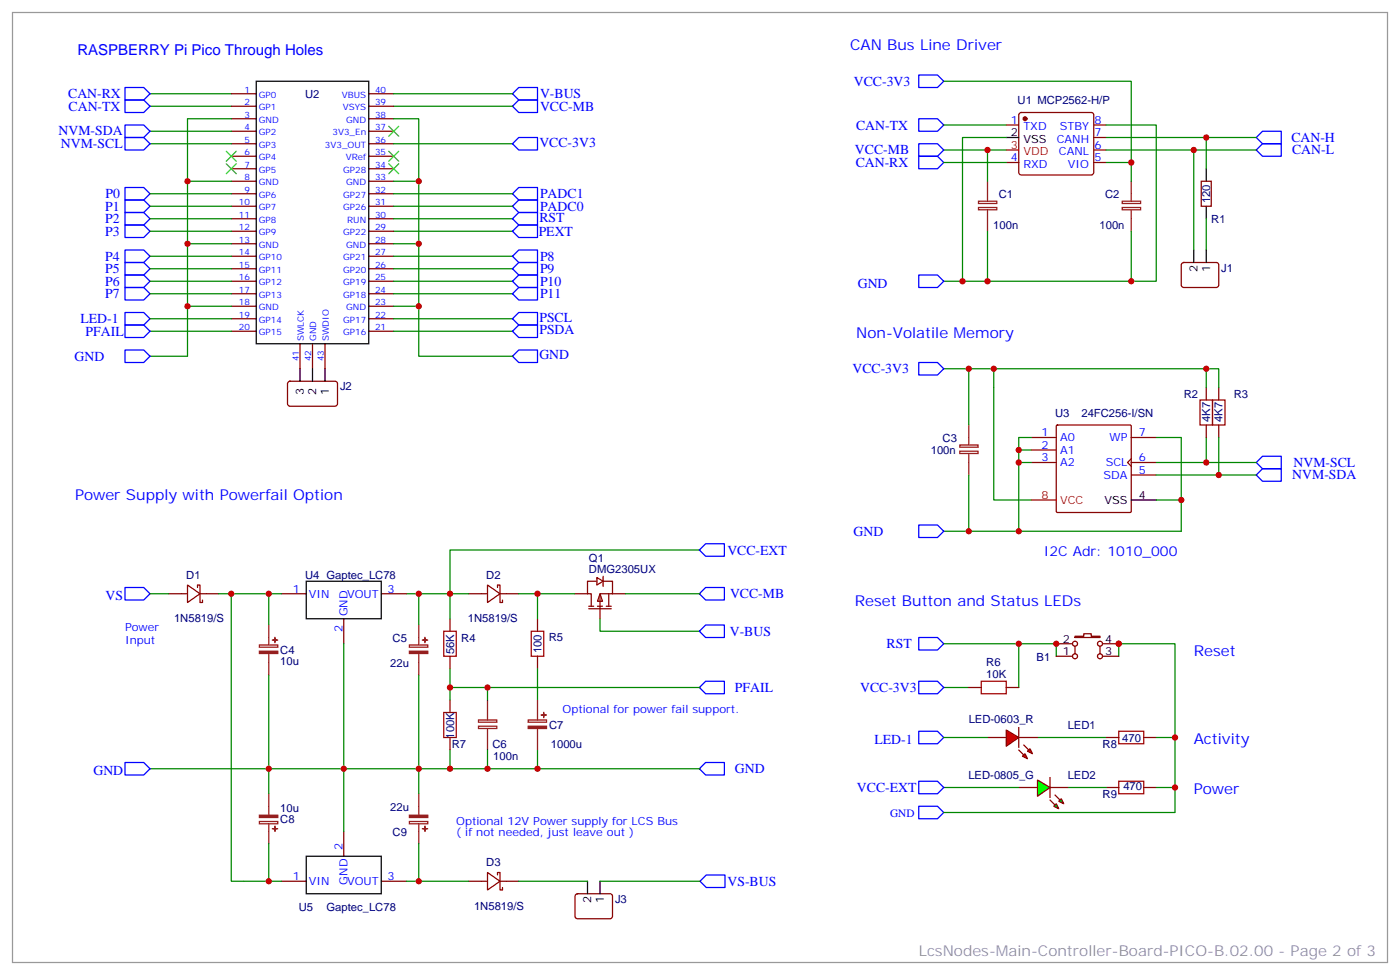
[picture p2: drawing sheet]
<svg xmlns="http://www.w3.org/2000/svg" width="395mm" height="275mm" viewBox="0 0 395 275" stroke-linecap="round" stroke-linejoin="round" font-family="sans-serif">
<path d="M42.3 30h23M42.3 26.5h23M111.1 30h33.5M169.3 174.6v3.6h28.3M176.4 167.6h21.2" fill="none" stroke="#008700" stroke-width=".35"/>
<path d="M35.3 28.2h5.3l1.7 1.8-1.7 1.7h-5.3zM35.3 24.7h5.3l1.7 1.8-1.7 1.7h-5.3zM144.6 30l1.8-1.8h5.3v3.5h-5.3zM199.1 165.8h5.3v3.5h-5.3l-1.7-1.7zM199.1 176.4h5.3v3.5h-5.3l-1.7-1.7z" fill="none" stroke="#00f" stroke-width=".35"/>
<path d="M170.2 162.6v2.9" fill="none" stroke="#870000" stroke-width=".35"/>
<path d="M168.5 163l1.7 1-1.7 1.1z" fill="#fff" stroke="#870000" stroke-width=".35"/>
<g fill="none" stroke="#870000" stroke-width=".35">
<path d="M47.6 167.6h5.3M52.9 165.1l3.5 2.5-3.5 2.4zM55.7 165.8v-.7h.7v4.9h.7v-.7M56.4 167.6h5.3M79.4 167.6h7M97 174.6v7.1M107.6 167.6h7.1M127 174.6v3.6M132.3 167.6h5.3M137.6 165.1l3.5 2.5-3.5 2.4zM140.4 165.8v-.7h.7v4.9h.7v-.7M141.1 167.6h5.3"/>
<path d="M151.7 174.6v3.6M162.3 167.6h3.5M166.2 171.1h1.4M166.2 171.8h6.3M168.3 164h-2.5v3.6h1.1v3.5M168.6 171.1h1.4M169.3 167.6l.7 2.1h-1.4zM170.4 164h2.5v3.6h-3.6v7M171.1 171.1h1.4M171.8 167.6v3.5M172.9 167.6h3.5M127 185.2v3.5"/>
<path d="M127 197.6v3.5M151.7 185.2v3.5M273.4 194h3.5M284 194h3.5M127 208.1v3.6M312.2 208.1h3.5M322.8 208.1h3.5"/>
</g>
<path d="M199.1 153.5h5.3v3.5h-5.3l-1.7-1.8zM35.3 165.8h5.3l1.7 1.8-1.7 1.7h-5.3zM259.3 179.9h5.3l1.7 1.8-1.7 1.7h-5.3zM199.1 192.3h5.3v3.5h-5.3l-1.7-1.8zM259.3 192.3h5.3l1.7 1.7-1.7 1.8h-5.3zM199.1 215.2h5.3v3.5h-5.3l-1.7-1.7zM259.3 206.4h5.3l1.7 1.7-1.7 1.8h-5.3zM259.3 227.5h5.3l1.7 1.8-1.7 1.8h-5.3z" fill="none" stroke="#00f" stroke-width=".35"/>
<g fill="none" stroke="#008700" stroke-width=".35">
<path d="M197.6 155.2h-70.6v12.4M61.7 167.6h17.7M75.8 167.6v8.8M114.7 167.6h3.5M127 167.6h-8.8v8.8M127 167.6h5.3M127 167.6v7M146.4 167.6h15.9M151.7 167.6v7M75.8 190.5v26.5M97 181.7v35.3M118.2 190.5v26.5"/>
<path d="M127 188.7v8.9M127 194h70.6M137.6 194v3.6M151.7 188.7v8.9M266.3 181.7h31.8v3.5M266.3 194h7.1M287.5 181.7v12.3M315.7 185.2v-3.5h15.9v47.6h-65.3M42.3 217h155.3M127 211.7v5.3M137.6 211.7v5.3M151.7 211.7v5.3"/>
<path d="M292.8 208.1h19.4"/>
</g>
<path d="M86.4 164h21.2v10.6h-21.2z" fill="none" stroke="#000" stroke-width=".35"/>
<path d="M125.2 178.2h3.6v7h-3.6zM149.9 178.2h3.6v7h-3.6zM276.9 192.3h7.1v3.5h-7.1zM125.2 201.1h3.6v7h-3.6zM315.7 206.4h7.1v3.5h-7.1z" fill="none" stroke="#a10000" stroke-width=".35"/>
<path d="M75.8 176.4v5.6M118.2 176.4v5.6M73.2 182h5.2v.7h-5.2zM75.8 184.5v6M115.5 182h5.2v.7h-5.2zM118.2 184.5v6M137.6 197.6v5.6M135 205h5.2v.6h-5.2zM135 203.2h5.2v.6h-5.2zM137.6 205.7v6" fill="none" stroke="#8c2424" stroke-width=".35"/>
<g fill="#8c2424" stroke="#8c2424" stroke-width=".35">
<path d="M73.2 183.8h5.2v.6h-5.2z"/>
<path d="M76.9 180.6l1.4 .1z"/>
<path d="M77.6 179.9v1.4z"/>
<path d="M115.5 183.8h5.2v.6h-5.2z"/>
<path d="M119.2 180.6l1.4 .1z"/>
<path d="M119.9 179.9v1.4z"/>
</g>
<g fill="#f00" stroke="#870000" stroke-width=".35">
<path d="M284 206l3.5 2.1-3.5 2.5z"/>
<path d="M287.5 205.3v5.7z"/>
</g>
<g fill="#870000" stroke="#870000" stroke-width=".35">
<path d="M287.5 211.7l1.4 1.4z"/>
<path d="M288.9 210.3l1.4 1.4z"/>
</g>
<g fill="#f00" stroke="#870000" stroke-width=".35">
<path d="M288.6 213.4l.7-.7 .7 1.4z"/>
<path d="M290 212l.7-.7 .7 1.4z"/>
</g>
<g fill="none" stroke="#870000" stroke-width=".35">
<path d="M65.3 26.5h7M65.3 30h7M65.3 33.5h7M65.3 37h7M104.1 26.5h7M104.1 30h7M104.1 33.5h7M104.1 37h7M284 35.3h3.5M287.7 32l.5-.3h19.8l.5 .3 .2 .5v16.2l-.3 .5-.4 .2h-19.8l-.5-.2-.2-.5v-16.2zM308.7 35.3h3.5M308.7 38.8h3.5"/>
<path d="M65.3 40.6h7M65.3 44.1h7M65.3 47.6h7M65.3 51.2h7M65.3 54.7h7M65.3 58.2h7M104.1 40.6h7M104.1 44.1h7M104.1 47.6h7M104.1 51.2h7M104.1 54.7h7M104.1 58.2h7"/>
<path d="M284 45.9h3.5M308.7 45.9h3.5M308.7 42.3h3.5M339 51.2h2.8v7h-2.8zM65.3 61.7h7M65.3 65.3h7M65.3 68.8h7M65.3 72.3h7M65.3 75.8h7M65.3 79.4h7M104.1 61.7h7M104.1 65.3h7"/>
<path d="M104.1 68.8h7M104.1 72.3h7M104.1 75.8h7M104.1 79.4h7M333.6 74.3l.5-.2h9.4l.5 .7-.1 5.9-.6 .4h-9.5l-.4-.7v-5.6zM65.3 82.9h7M65.3 86.4h7M65.3 90h7M65.3 93.5h7M84.7 97v7.1M88.2 97v7.1M91.7 97v7.1"/>
<path d="M104.1 82.9h7M104.1 86.4h7M104.1 90h7M104.1 93.5h7M81.4 107.8l.4-.2 13 .1 .4 .6v5.9l-.7 .5-12.9-.1-.5-.7v-5.6zM340.4 109.4v3.5M340.4 119.9v3.6M344 109.4v3.5M344 119.9v3.6M291 123.5h7.1M291 130.5h7.1M291 127h7.1"/>
<path d="M298.2 120.1l.2-.2h20.5l.3 .2 .1 24.2-.2 .3h-20.7l-.3-.2zM319.3 129.5l-1.1 1 1.1 1.1M319.3 123.5h7M319.3 134.1h7M319.3 130.5h7M303.4 179.6h2.5v-.7h2.1v.7h2.4v.3h-7zM298.1 185.2h4.6M298.1 181.7h4.6M303.4 182.4v2.1M310.4 182.4v2.1M311.1 185.2h4.6M311.1 181.7h4.6"/>
<path d="M278.7 208.1h5.3M287.5 208.1h5.3M97 234.6v7.1M287.5 222.2h5.3M296.3 222.2h5.3M79.4 248.7h7M107.6 248.7h7.1M132.3 248.7h5.3M137.6 246.2l3.5 2.5-3.5 2.5zM140.4 246.9v-.7h.7v5h.7v-.7M141.1 248.7h5.3M162.5 252.4l.5-.2 9.4 .1 .5 .6-.1 6-.6 .4-9.5-.1-.4-.6v-5.7z"/>
<circle cx="303.4" cy="185.2" r=".71"/>
<circle cx="303.4" cy="181.7" r=".71"/>
<circle cx="310.4" cy="185.2" r=".71"/>
<circle cx="310.4" cy="181.7" r=".71"/>
</g>
<g fill="none" stroke="#008700" stroke-width=".35">
<path d="M42.3 37h23M65.3 33.5h-12.4v17.7M111.1 33.5h7.1v17.7M111.1 26.5h33.5M266.3 22.9h53v23h-7.1M266.3 35.3h17.7M284 38.8h-12.4v40.6h-5.3M312.2 35.3h14.1v44.1h-54.7M312.2 38.8h42.3M340.4 38.8v8.8M42.3 40.6h23M65.3 51.2h-12.4v49.3h-10.6"/>
<path d="M111.1 51.2h7.1v49.3h26.4M111.1 40.6h33.5M111.1 54.7h33.5M111.1 58.2h33.5M266.3 45.9h17.7M266.3 42.3h17.7M278.7 42.3v8.9M312.2 42.3h42.3M319.3 45.9v5.3M336.9 42.3v28.3M111.1 65.3h33.5M111.1 79.4h33.5"/>
<path d="M111.1 75.8h33.5M111.1 72.3h33.5M111.1 61.7h33.5M111.1 68.8h7.1M278.7 65.3v14.1M319.3 65.3v14.1M340.4 61.7v8.9M42.3 93.5h23M42.3 90h23M52.9 86.4h12.4M111.1 93.5h33.5M111.1 90h33.5"/>
<path d="M111.1 82.9h33.5M111.1 86.4h7.1M266.3 104.1h14.2v37h10.5M273.4 104.1v15.8M280.5 104.1h59.9v5.3M340.4 104.1h3.6v5.3M273.4 134.1v15.8M287.5 127h3.5M287.5 130.5h3.5M291 123.5h-3.5v26.4M326.3 123.5h7.1v26.4h-67.1M326.3 130.5h28.2"/>
<path d="M326.3 134.1h28.2M340.4 123.5v7M344 123.5v10.6M326.3 141.1h7.1M75.8 217v7M97 217v17.6M118.2 217v7M266.3 208.1h12.4M75.8 238.1v10.6M118.2 238.1v10.6M68.8 248.7h10.6M114.7 248.7h17.6"/>
<path d="M146.4 248.7h19.4M169.3 248.7h28.3"/>
</g>
<g fill="none" stroke="#00f" stroke-width=".35">
<path d="M35.3 35.3h5.3l1.7 1.7-1.7 1.8h-5.3zM35.3 38.8h5.3l1.7 1.8-1.7 1.7h-5.3zM144.6 26.5l1.8-1.8h5.3v3.5h-5.3zM259.3 33.5h5.3l1.7 1.8-1.7 1.7h-5.3zM259.3 21.2h5.3l1.7 1.7-1.7 1.8h-5.3zM356.3 37h5.3v3.6h-5.3l-1.8-1.8zM144.6 58.2l1.8-1.8h5.3v3.6h-5.3zM144.6 54.7l1.8-1.8h5.3v3.5h-5.3zM144.6 40.6l1.8-1.8h5.3v3.5h-5.3zM259.3 44.1h5.3l1.7 1.8-1.7 1.7h-5.3zM259.3 40.6h5.3l1.7 1.7-1.7 1.8h-5.3zM354.5 42.3l1.8-1.7h5.3v3.5h-5.3z"/>
<path d="M144.6 79.4l1.8-1.8h5.3v3.5h-5.3zM144.6 75.8l1.8-1.7h5.3v3.5h-5.3zM144.6 72.3l1.8-1.7h5.3v3.5h-5.3zM144.6 61.7l1.8-1.7h5.3v3.5h-5.3zM146.4 63.5h5.3v3.5h-5.3l-1.8-1.7zM259.3 77.6h5.3l1.7 1.8-1.7 1.7h-5.3zM35.3 98.8h5.3l1.7 1.7-1.7 1.8h-5.3zM35.3 88.2h5.3l1.7 1.8-1.7 1.7h-5.3zM144.6 93.5l1.8-1.8h5.3v3.5h-5.3zM144.6 90l1.8-1.8h5.3v3.5h-5.3zM146.4 98.8h5.3v3.5h-5.3l-1.8-1.8zM146.4 81.1h5.3v3.6h-5.3l-1.8-1.8z"/>
<path d="M259.3 102.3h5.3l1.7 1.8-1.7 1.7h-5.3zM354.5 134.1l1.8-1.8h5.3v3.5h-5.3zM354.5 130.5l1.8-1.7h5.3v3.5h-5.3zM259.3 148.2h5.3l1.7 1.7-1.7 1.8h-5.3zM35.3 215.2h5.3l1.7 1.8-1.7 1.7h-5.3zM197.6 248.7l1.7-1.8h5.3v3.6h-5.3z"/>
</g>
<g fill="none" stroke="#000" stroke-width=".35">
<path d="M72.3 22.9h31.8v74.1h-31.8zM284 38.8h3.5M340.4 47.6v3.6M340.4 58.2v3.5M336.9 70.6v3.5M340.4 70.6v3.5M84.7 104.1v3.5M88.2 104.1v3.5M91.7 104.1v3.5M319.3 141.1h7M86.4 241.7h21.2v10.5h-21.2zM165.8 248.7v3.5"/>
<path d="M169.3 248.7v3.5"/>
</g>
<path d="M109.7 35.6l2.8 2.9M112.5 35.6l-2.8 2.9M109.7 42.7l2.8 2.8M109.7 46.2l2.8 2.8M112.5 42.7l-2.8 2.8M112.5 46.2l-2.8 2.8" fill="none" stroke="#3c3" stroke-width=".35"/>
<path d="M284 42.3h3.5M291 141.1h7.1" fill="none" stroke="#f00" stroke-width=".35"/>
<g fill="none" stroke="#8c2424" stroke-width=".35">
<path d="M276.2 58.6h5.1v.6h-5.1zM276.2 56.8h5.1v.6h-5.1zM278.7 51.2v5.6M278.7 59.3v6M316.7 58.6h5.2v.6h-5.2zM316.7 56.8h5.2v.6h-5.2zM319.3 51.2v5.6M319.3 59.3v6M273.4 119.9v5.7M270.9 127.4h5.1v.6h-5.1zM270.9 125.6h5.1v.6h-5.1zM273.4 128.1v6"/>
<path d="M151.7 197.6v5.6M149 203.2h5.2v.6h-5.2zM151.7 205.7v6M73.2 231.8h5.2v.7h-5.2zM75.8 224v6M75.8 232.5v5.6M115.5 231.8h5.2v.7h-5.2zM118.2 224v6M118.2 232.5v5.6"/>
</g>
<path d="M338.7 112.9h3.5v7h-3.5zM342.2 112.9h3.5v7h-3.5z" fill="none" stroke="#a10000" stroke-width=".35"/>
<circle cx="289.3" cy="33.5" r=".53" fill="#870000" stroke="#870000" stroke-width=".35"/>
<g fill="#8c2424" stroke="#8c2424" stroke-width=".35">
<path d="M149 205h5.2v.6h-5.2z"/>
<path d="M152.8 201.8h1.4z"/>
<path d="M153.4 201.1l.1 1.4z"/>
<path d="M115.5 230.1h5.2v.6h-5.2z"/>
<path d="M119.2 233.9h1.4z"/>
<path d="M119.9 233.2v1.4z"/>
<path d="M73.2 230.1h5.2v.6h-5.2z"/>
<path d="M76.9 233.9h1.4z"/>
<path d="M77.6 233.2v1.4z"/>
</g>
<g fill="#0f0" stroke="#870000" stroke-width=".35">
<path d="M298.8 226.1l.7-.7 .7 1.4z"/>
<path d="M297.4 227.5l.7-.7 .7 1.4z"/>
</g>
<g fill="#870000" stroke="#870000" stroke-width=".35">
<path d="M297.7 224.4l1.5 1.4z"/>
<path d="M296.3 225.8l1.4 1.4z"/>
</g>
<path d="M296.3 219.4v5.7z" fill="#f00" stroke="#870000" stroke-width=".35"/>
<path d="M292.8 220.1l3.5 2.1-3.5 2.5z" fill="#0f0" stroke="#870000" stroke-width=".35"/>
<path d="M315.7 220.5h7.1v3.5h-7.1z" fill="none" stroke="#a10000" stroke-width=".35"/>
<path d="M312.2 222.2h3.5M322.8 222.2h3.5" fill="none" stroke="#870000" stroke-width=".35"/>
<g fill="none" stroke="#008700" stroke-width=".35">
<path d="M42.3 58.2h23M42.3 54.7h23M42.3 61.7h23M42.3 79.4h23M42.3 75.8h23M42.3 65.3h23M42.3 72.3h23M52.9 68.8h12.4M42.3 82.9h23M42.3 167.6h5.3M65.3 167.6v81.1h3.5M326.3 208.1h5.3"/>
<path d="M266.3 222.2h21.2M301.6 222.2h10.6M326.3 222.2h5.3"/>
</g>
<path d="M35.3 60h5.3l1.7 1.7-1.7 1.8h-5.3zM35.3 56.4h5.3l1.7 1.8-1.7 1.8h-5.3zM35.3 52.9h5.3l1.7 1.8-1.7 1.7h-5.3zM35.3 77.6h5.3l1.7 1.8-1.7 1.7h-5.3zM35.3 74.1h5.3l1.7 1.7-1.7 1.8h-5.3zM35.3 63.5h5.3l1.7 1.8-1.7 1.7h-5.3zM35.3 70.6h5.3l1.7 1.7-1.7 1.8h-5.3zM35.3 91.7h5.3l1.7 1.8-1.7 1.7h-5.3zM35.3 81.1h5.3l1.7 1.8-1.7 1.8h-5.3zM259.3 220.5h5.3l1.7 1.7-1.7 1.8h-5.3z" fill="none" stroke="#00f" stroke-width=".35"/>
<path d="M63.9 46.2l2.8 2.8M63.9 42.7l2.8 2.8M66.7 46.2l-2.8 2.8M66.7 42.7l-2.8 2.8" fill="none" stroke="#3c3" stroke-width=".35"/>
<path d="M3.5 3.5h388.1v268.1h-388.1z" fill="none" stroke="#999" stroke-width=".35"/>
<g fill="#c00">
<circle cx="118.2" cy="167.6" r=".88"/>
<circle cx="127" cy="167.6" r=".88"/>
<circle cx="118.2" cy="217" r=".88"/>
<circle cx="127" cy="194" r=".88"/>
<circle cx="97" cy="217" r=".88"/>
<circle cx="75.8" cy="167.6" r=".88"/>
<circle cx="151.7" cy="167.6" r=".88"/>
<circle cx="137.6" cy="194" r=".88"/>
<circle cx="75.8" cy="217" r=".88"/>
<circle cx="127" cy="217" r=".88"/>
<circle cx="151.7" cy="217" r=".88"/>
<circle cx="137.6" cy="217" r=".88"/>
<circle cx="287.5" cy="181.7" r=".88"/>
<circle cx="52.9" cy="86.4" r=".88"/>
<circle cx="287.5" cy="127" r=".88"/>
<circle cx="287.5" cy="130.5" r=".88"/>
<circle cx="287.5" cy="149.9" r=".88"/>
<circle cx="273.4" cy="149.9" r=".88"/>
<circle cx="333.4" cy="141.1" r=".88"/>
<circle cx="340.4" cy="130.5" r=".88"/>
<circle cx="273.4" cy="104.1" r=".88"/>
<circle cx="280.5" cy="104.1" r=".88"/>
<circle cx="340.4" cy="104.1" r=".88"/>
<circle cx="344" cy="134.1" r=".88"/>
<circle cx="336.9" cy="42.3" r=".88"/>
<circle cx="340.4" cy="38.8" r=".88"/>
<circle cx="319.3" cy="45.9" r=".88"/>
<circle cx="298.1" cy="181.7" r=".88"/>
<circle cx="315.7" cy="181.7" r=".88"/>
<circle cx="278.7" cy="42.3" r=".88"/>
<circle cx="271.6" cy="79.4" r=".88"/>
<circle cx="319.3" cy="79.4" r=".88"/>
<circle cx="278.7" cy="79.4" r=".88"/>
<circle cx="75.8" cy="248.7" r=".88"/>
<circle cx="118.2" cy="248.7" r=".88"/>
<circle cx="118.2" cy="51.2" r=".88"/>
<circle cx="118.2" cy="68.8" r=".88"/>
<circle cx="118.2" cy="86.4" r=".88"/>
<circle cx="331.6" cy="208.1" r=".88"/>
<circle cx="331.6" cy="222.2" r=".88"/>
<circle cx="65.3" cy="167.6" r=".88"/>
<circle cx="52.9" cy="51.2" r=".88"/>
<circle cx="52.9" cy="68.8" r=".88"/>
</g>
<g font-size="4.2" fill="#00f">
<text x="21.9" y="15.6">RASPBERRY Pi Pico Through Holes</text>
<text x="239.9" y="14.1">CAN Bus Line Driver</text>
<text x="241.7" y="95.2">Non-Volatile Memory</text>
<text x="21.2" y="141.1">Power Supply with Powerfail Option</text>
<text x="241.2" y="171.1">Reset Button and Status LEDs</text>
<text x="336.9" y="185.2">Reset</text>
<text x="336.9" y="209.9">Activity</text>
<text x="336.9" y="224">Power</text>
</g>
<text font-size="4.2" fill="#999" x="259.3" y="269.9">LcsNodes-Main-Controller-Board-PICO-B.02.00 - Page 2 of 3</text>
<g font-size="3.9" fill="#00f">
<text x="19.2" y="27.7">CAN-RX</text>
<text x="152.4" y="27.8">V-BUS</text>
<text x="241" y="24.2">VCC-3V3</text>
<text x="19.4" y="31.3">CAN-TX</text>
<text x="152.4" y="31.3">VCC-MB</text>
<text x="16.5" y="38.2">NVM-SDA</text>
<text x="17.2" y="41.7">NVM-SCL</text>
<text x="152.2" y="41.4">VCC-3V3</text>
<text x="241.6" y="36.6">CAN-TX</text>
<text x="364.5" y="40.1">CAN-H</text>
<text x="241.3" y="43.6">VCC-MB</text>
<text x="241.5" y="47.2">CAN-RX</text>
<text x="364.7" y="43.6">CAN-L</text>
<text x="29.7" y="59.5">P1</text>
<text x="29.8" y="56">P0</text>
<text x="152.4" y="59.4">PADC0</text>
<text x="152.4" y="55.9">PADC1</text>
<text x="29.7" y="63">P2</text>
<text x="152.2" y="62.6">RST</text>
<text x="29.7" y="66.5">P3</text>
<text x="152" y="66.5">PEXT</text>
<text x="29.7" y="77.1">P5</text>
<text x="29.7" y="73.6">P4</text>
<text x="152.4" y="77.1">P9</text>
<text x="152.4" y="73.5">P8</text>
<text x="29.7" y="80.6">P6</text>
<text x="152.4" y="80.6">P10</text>
<text x="242.1" y="81.1">GND</text>
<text x="29.7" y="84.2">P7</text>
<text x="152.4" y="84.1">P11</text>
<text x="22.7" y="91.2">LED-1</text>
<text x="24.2" y="94.7">PFAIL</text>
<text x="152.2" y="94.3">PSDA</text>
<text x="152.2" y="90.8">PSCL</text>
<text x="21" y="101.8">GND</text>
<text x="152.2" y="101.4">GND</text>
<text x="240.6" y="105.4">VCC-3V3</text>
<text x="365.1" y="131.8">NVM-SCL</text>
<text x="364.7" y="135.3">NVM-SDA</text>
<text x="240.9" y="151.1">GND</text>
<text x="205.3" y="156.5">VCC-EXT</text>
<text x="294.6" y="157">I2C Adr: 1010_000</text>
<text x="29.8" y="169.3">VS</text>
<text x="206" y="168.9">VCC-MB</text>
<text x="206" y="179.4">V-BUS</text>
<text x="250.2" y="182.9">RST</text>
<text x="207.4" y="195.3">PFAIL</text>
<text x="242.7" y="195.3">VCC-3V3</text>
<text x="246.8" y="209.9">LED-1</text>
<text x="26.4" y="218.7">GND</text>
<text x="207.4" y="218.2">GND</text>
<text x="241.9" y="223.5">VCC-EXT</text>
<text x="205.3" y="249.9">VS-BUS</text>
</g>
<g font-size="3.2" fill="#000080">
<text x="86.1" y="27.7">U2</text>
<text x="287.2" y="29.3">U1 MCP2562-H/P</text>
<text x="281.9" y="55.8">C1</text>
<text x="311.9" y="55.8">C2</text>
<text x="341.6" y="57.4" transform="rotate(-90 341.6 57.4)">120</text>
<text x="280.3" y="64.6">100n</text>
<text x="310.3" y="64.6">100n</text>
<text x="341.9" y="62.9">R1</text>
<text x="344.7" y="76.6">J1</text>
<text x="96" y="110.1">J2</text>
<text x="334.1" y="112.2">R2</text>
<text x="348.2" y="112.2">R3</text>
<text x="297.8" y="117.6">U3</text>
<text x="305.2" y="117.6">24FC256-I/SN</text>
<text x="341.5" y="119.2" transform="rotate(-90 341.5 119.2)">4K7</text>
<text x="345.1" y="119.2" transform="rotate(-90 345.1 119.2)">4K7</text>
<text x="266" y="124.6">C3</text>
<text x="262.7" y="128.1">100n</text>
<text x="166.2" y="161.6">DMG2305UX</text>
<text x="166.2" y="158.5">Q1</text>
<text x="52.6" y="163.3">D1</text>
<text x="86.1" y="163.4">U4 Gaptec_LC78</text>
<text x="137.2" y="163.3">D2</text>
<text x="49.1" y="175.7">1N5819/S</text>
<text x="132" y="175.7">1N5819/S</text>
<text x="79.1" y="184.6">C4</text>
<text x="110.8" y="181.1">C5</text>
<text x="128.1" y="184.6" transform="rotate(-90 128.1 184.6)">56K</text>
<text x="130.2" y="181.1">R4</text>
<text x="152.8" y="184.4" transform="rotate(-90 152.8 184.4)">100</text>
<text x="154.9" y="181">R5</text>
<text x="79.1" y="187.8">10u</text>
<text x="110.1" y="188.1">22u</text>
<text x="278.4" y="191.2">10K</text>
<text x="278.4" y="188">R6</text>
<text x="292.6" y="186.4">B1</text>
<text x="273.4" y="204">LED-0603_R</text>
<text x="128.1" y="208.5" transform="rotate(-90 128.1 208.5)">100K</text>
<text x="154.9" y="205.8">C7</text>
<text x="301.3" y="205.7">LED1</text>
<text x="316.7" y="209.3">470</text>
<text x="127.5" y="211.1">R7</text>
<text x="139" y="211">C6</text>
<text x="139.2" y="214.6">100n</text>
<text x="155.5" y="211">1000u</text>
<text x="311.2" y="211">R8</text>
<text x="273.3" y="219.8">LED-0805_G</text>
<text x="301.3" y="219.8">LED2</text>
<text x="311.2" y="225.1">R9</text>
<text x="317" y="223">470</text>
<text x="79.1" y="229.2">10u</text>
<text x="79.1" y="232.4">C8</text>
<text x="110.1" y="228.9">22u</text>
<text x="110.8" y="235.9">C9</text>
<text x="137.2" y="244.5">D3</text>
<text x="84.3" y="257.1">U5</text>
<text x="92.1" y="257.1">Gaptec_LC78</text>
<text x="133.8" y="256.8">1N5819/S</text>
<text x="173.6" y="254.8">J3</text>
</g>
<g font-size="3.2" fill="#00f">
<text x="285.3" y="34.9">1</text>
<text x="308.9" y="34.9">8</text>
<text x="288.8" y="36.7">TXD</text>
<text x="298.2" y="40.2">CANH</text>
<text x="299.1" y="36.7">STBY</text>
<text x="308.9" y="42">6</text>
<text x="308.9" y="38.5">7</text>
<text x="285.3" y="45.5">4</text>
<text x="288.8" y="47.3">RXD</text>
<text x="298.8" y="43.7">CANL</text>
<text x="301.4" y="47.3">VIO</text>
<text x="308.9" y="45.5">5</text>
<text x="294" y="123.1">1</text>
<text x="299.2" y="124.5">A0</text>
<text x="313.2" y="124.5">WP</text>
<text x="321.4" y="123.1">7</text>
<text x="294" y="130.2">3</text>
<text x="294" y="126.6">2</text>
<text x="299.2" y="131.6">A2</text>
<text x="299.2" y="128.1">A1</text>
<text x="312.1" y="131.6">SCL</text>
<text x="321.4" y="130.2">6</text>
<text x="311.4" y="135.1">SDA</text>
<text x="321.4" y="133.7">5</text>
<text x="82.6" y="167.2">1</text>
<text x="109.4" y="167.2">3</text>
<text x="87.1" y="168.6">VIN</text>
<text x="97.9" y="168.6">VOUT</text>
<text x="98.1" y="173.9" transform="rotate(-90 98.1 173.9)">GND</text>
<text x="35.3" y="178.2">Power</text>
<text x="96.7" y="178.4" transform="rotate(-90 96.7 178.4)">2</text>
<text x="35.3" y="181.7">Input</text>
<text x="158.7" y="201.1">Optional for power fail support.</text>
<text x="128.8" y="232.8">Optional 12V Power supply for LCS Bus</text>
<text x="251.2" y="230.6">GND</text>
<text x="96.7" y="239.9" transform="rotate(-90 96.7 239.9)">2</text>
<text x="128.8" y="236">( if not needed, just leave out )</text>
<text x="82.6" y="248.4">1</text>
<text x="87.1" y="249.8">VIN</text>
<text x="97.9" y="249.8">VOUT</text>
<text x="98.1" y="249.6" transform="rotate(-90 98.1 249.6)">GND</text>
<text x="109.4" y="248.4">3</text>
</g>
<g font-size="3.2">
<text x="285.3" y="38.5">2</text>
<text x="288.8" y="40.2">VSS</text>
<text x="338" y="76.8" transform="rotate(-90 338 76.8)">2</text>
<text x="341.5" y="76.8" transform="rotate(-90 341.5 76.8)">1</text>
<text x="85.7" y="111.4" transform="rotate(-90 85.7 111.4)">3</text>
<text x="89.3" y="111.4" transform="rotate(-90 89.3 111.4)">2</text>
<text x="92.8" y="111.4" transform="rotate(-90 92.8 111.4)">1</text>
<text x="311.7" y="142.2">VSS</text>
<text x="321.4" y="140.8">4</text>
<text x="300" y="184.9">1</text>
<text x="300" y="181.3">2</text>
<text x="311.9" y="184.9">3</text>
<text x="311.9" y="181.3">4</text>
<text x="166.9" y="255" transform="rotate(-90 166.9 255)">2</text>
<text x="170.4" y="255" transform="rotate(-90 170.4 255)">1</text>
</g>
<g font-size="3.2" fill="#f00">
<text x="285.3" y="42">3</text>
<text x="288.8" y="43.7">VDD</text>
<text x="294" y="140.8">8</text>
<text x="299.2" y="142.2">VCC</text>
</g>
<g font-size="2.5" fill="#00f">
<text x="69" y="29.6">2</text>
<text x="69" y="26.1">1</text>
<text x="73" y="27.5">GP0</text>
<text x="96.5" y="27.5">VBUS</text>
<text x="105.8" y="26.1">40</text>
<text x="105.8" y="29.6">39</text>
<text x="69" y="33.2">3</text>
<text x="73" y="34.6">GND</text>
<text x="73" y="31">GP1</text>
<text x="96.8" y="31">VSYS</text>
<text x="97.7" y="34.6">GND</text>
<text x="105.8" y="33.2">38</text>
<text x="69" y="40.2">5</text>
<text x="69" y="36.7">4</text>
<text x="73" y="41.6">GP3</text>
<text x="73" y="38.1">GP2</text>
<text x="91.7" y="41.6">3V3_OUT</text>
<text x="93.9" y="38.1">3V3_En</text>
<text x="105.8" y="36.7">37</text>
<text x="105.8" y="40.2">36</text>
<text x="69" y="47.3">7</text>
<text x="69" y="43.7">6</text>
<text x="73" y="45.2">GP4</text>
<text x="97.6" y="45.2">VRef</text>
<text x="105.8" y="43.7">35</text>
<text x="105.8" y="47.3">34</text>
<text x="69" y="50.8">8</text>
<text x="73" y="52.2">GND</text>
<text x="73" y="48.7">GP5</text>
<text x="96.8" y="48.7">GP28</text>
<text x="97.7" y="52.2">GND</text>
<text x="105.8" y="50.8">33</text>
<text x="67.4" y="57.9">10</text>
<text x="69" y="54.3">9</text>
<text x="73" y="59.3">GP7</text>
<text x="73" y="55.7">GP6</text>
<text x="96.8" y="55.7">GP27</text>
<text x="96.8" y="59.3">GP26</text>
<text x="105.8" y="54.3">32</text>
<text x="105.8" y="57.9">31</text>
<text x="67.4" y="64.9">12</text>
<text x="67.4" y="61.4">11</text>
<text x="73" y="62.8">GP8</text>
<text x="98" y="62.8">RUN</text>
<text x="105.8" y="61.4">30</text>
<text x="105.8" y="64.9">29</text>
<text x="67.4" y="72">14</text>
<text x="67.4" y="68.4">13</text>
<text x="73" y="69.8">GND</text>
<text x="73" y="66.3">GP9</text>
<text x="96.8" y="66.3">GP22</text>
<text x="97.7" y="69.8">GND</text>
<text x="105.8" y="68.4">28</text>
<text x="105.8" y="72">27</text>
<text x="67.4" y="75.5">15</text>
<text x="73" y="76.9">GP11</text>
<text x="73" y="73.4">GP10</text>
<text x="96.8" y="73.4">GP21</text>
<text x="96.8" y="76.9">GP20</text>
<text x="105.8" y="75.5">26</text>
<text x="67.4" y="82.5">17</text>
<text x="67.4" y="79">16</text>
<text x="73" y="84">GP13</text>
<text x="73" y="80.4">GP12</text>
<text x="96.8" y="80.4">GP19</text>
<text x="96.8" y="84">GP18</text>
<text x="105.8" y="79">25</text>
<text x="105.8" y="82.5">24</text>
<text x="67.4" y="89.6">19</text>
<text x="67.4" y="86.1">18</text>
<text x="73" y="87.5">GND</text>
<text x="97.7" y="87.5">GND</text>
<text x="105.8" y="86.1">23</text>
<text x="105.8" y="89.6">22</text>
<text x="67.4" y="93.1">20</text>
<text x="73" y="94.5">GP15</text>
<text x="73" y="91">GP14</text>
<text x="96.8" y="91">GP17</text>
<text x="96.8" y="94.5">GP16</text>
<text x="105.8" y="93.1">21</text>
<text x="84.3" y="101.9" transform="rotate(-90 84.3 101.9)">41</text>
<text x="85.7" y="96.3" transform="rotate(-90 85.7 96.3)">SWLCK</text>
<text x="87.8" y="101.9" transform="rotate(-90 87.8 101.9)">42</text>
<text x="89.3" y="96.3" transform="rotate(-90 89.3 96.3)">GND</text>
<text x="91.4" y="101.9" transform="rotate(-90 91.4 101.9)">43</text>
<text x="92.8" y="96.3" transform="rotate(-90 92.8 96.3)">SWDIO</text>
</g>
</svg>
